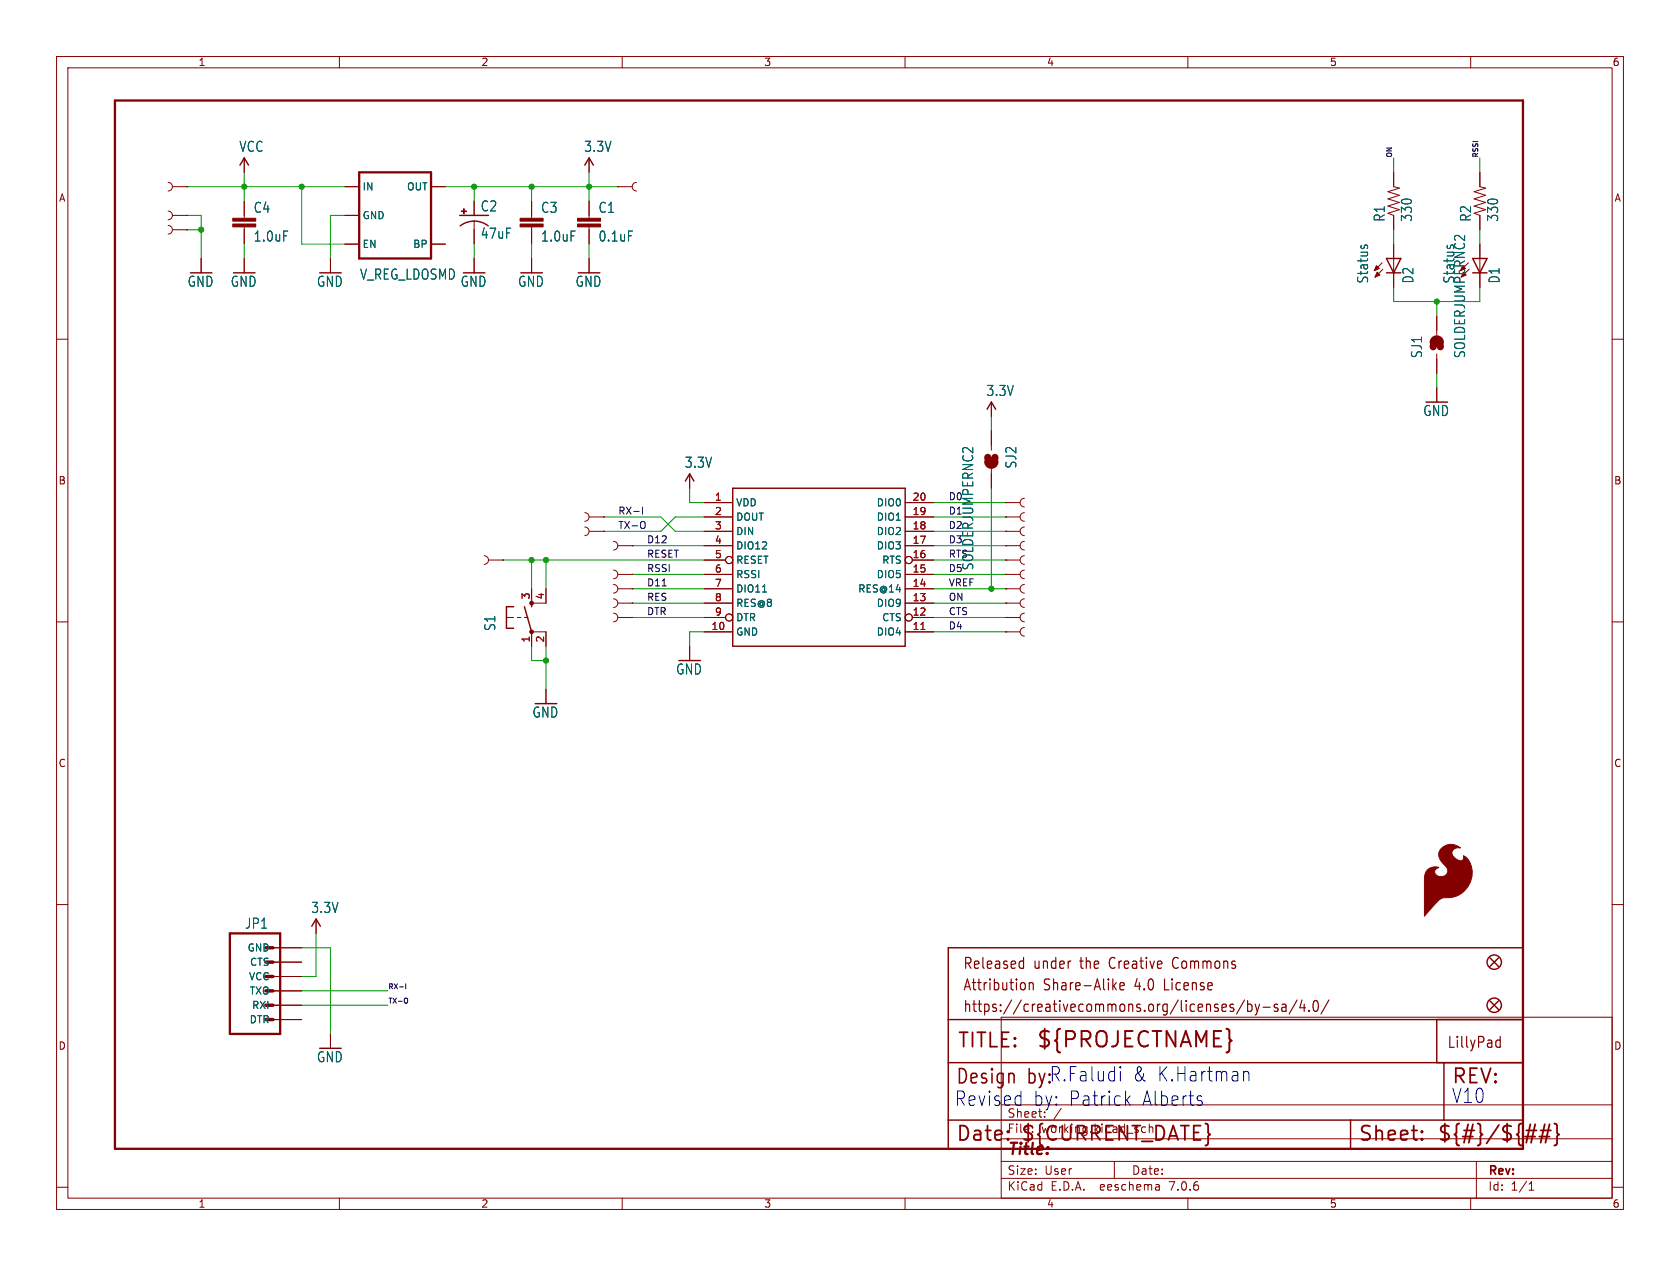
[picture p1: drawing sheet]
<svg xmlns="http://www.w3.org/2000/svg" width="297mm" height="224mm" viewBox="0 0 297 224" stroke-linecap="round" stroke-linejoin="round" font-family="sans-serif">
<g fill="none" stroke="#840000" stroke-width=".18">
<path d="M10 10h277v203.9h-277zM12 12h273v199.9h-273zM60 10v2M110 10v2M160 10v2M210 10v2M260 10v2M29.7 32.3a.76 .76 0 0 1 .8 .7 .76 .76 0 0 1-.8 .8M29.7 37.3a.76 .76 0 0 1 .8 .8 .76 .76 0 0 1-.8 .8M29.7 39.9a.76 .76 0 0 1 .8 .7 .76 .76 0 0 1-.8 .8M30.5 33h2.5M30.5 38.1h2.5"/>
<path d="M33 33h.1M33 38.1h.1M43.2 27.9v2.6M43.2 35.6v3M61 33h2.5M61 38.1h2.5M76.2 33h2.5M83.8 35.6v2.5M83.8 39.1v4.1M94 35.6v3M104.1 27.9v2.6M104.1 35.6v3"/>
<path d="M109.2 33h.1M109.2 33h2.6M112.5 32.3a.76 .76 0 0 0-.7 .7 .76 .76 0 0 0 .7 .8M246.4 30.5v2.5l1 .3-2 .6 2 .6-2 .7 2 .6-2 .6 2 .7-2 .6 1 .4v2.5M261.6 30.5v2.5l1 .3-2 .6 2 .6-2 .7 2 .6-2 .6 2 .7-2 .6 1 .4v2.5M10 60h2M30.5 40.6h2.5M33 40.6h.1M35.6 45.7v2.6M43.2 40.1v3.1M43.2 45.7v2.6M58.4 45.7v2.6"/>
<path d="M61 43.2h2.5M76.2 43.2h2.5M83.8 45.7v2.6M94 40.1v3.1M94 45.7v2.6M104.1 40.1v3.1M104.1 45.7v2.6M244.3 46.5l-1.3 1.4M244.5 47.6l-1.4 1.4M246.4 43.2v7.6M254 55.9v3.4M261.6 43.2v7.6"/>
<path d="M285 60h2M175.3 71.1v2.6M175.3 76.2v3.4M254 62.6v3.4M254 68.6v2.5M85.6 98.3a.76 .76 0 0 1 .8 .8 .76 .76 0 0 1-.8 .7M86.4 99.1h2.5M88.9 99.1h.1M103.4 93.2a.76 .76 0 0 1 .7 .8 .76 .76 0 0 1-.7 .7M103.4 90.7a.76 .76 0 0 1 .7 .7 .76 .76 0 0 1-.7 .8M104.1 94h2.6M104.1 91.4h2.6"/>
<path d="M106.7 94h.1M106.7 91.4h.1M108.5 95.8a.76 .76 0 0 1 .7 .7 .76 .76 0 0 1-.7 .8M109.2 96.5h2.6M111.8 96.5h.1M121.9 83.8v2.6M124.5 99.1h3.8M124.5 94h5M124.5 91.4h5M124.5 88.9h5M124.5 96.5h5M160 94h5.1"/>
<path d="M160 91.4h5.1M160 88.9h5.1M160 96.5h5.1M161.3 99.1h3.8M175.3 82.9v3.5M177.8 99.1h.1M177.8 88.9h.1M177.8 96.5h.1M177.8 91.4h.1M177.8 94h.1M177.8 99.1h2.5M177.8 94h2.5"/>
<path d="M177.8 91.4h2.5M177.8 88.9h2.5M177.8 96.5h2.5M181.1 98.3a.76 .76 0 0 0-.8 .8 .76 .76 0 0 0 .8 .7M181.1 88.1a.76 .76 0 0 0-.8 .8 .76 .76 0 0 0 .8 .8M181.1 95.8a.76 .76 0 0 0-.8 .7 .76 .76 0 0 0 .8 .8M181.1 90.7a.76 .76 0 0 0-.8 .7 .76 .76 0 0 0 .8 .8M181.1 93.2a.76 .76 0 0 0-.8 .8 .76 .76 0 0 0 .8 .7M10 110h2M89.5 109.2h1.3M91.4 109.2h.7M92.7 109.2h.6"/>
<path d="M94 104.1v2.6h2.5v-2.6M94 114.3v-2.5h2.5v2.5M108.5 105.9a.76 .76 0 0 1 .7 .8 .76 .76 0 0 1-.7 .7M108.5 103.4a.76 .76 0 0 1 .7 .7 .76 .76 0 0 1-.7 .8M108.5 100.8a.76 .76 0 0 1 .7 .8 .76 .76 0 0 1-.7 .8M108.5 108.5a.76 .76 0 0 1 .7 .7 .76 .76 0 0 1-.7 .8M109.2 106.7h2.6M109.2 109.2h2.6M109.2 104.1h2.6M109.2 101.6h2.6M111.8 106.7h.1M111.8 104.1h.1"/>
<path d="M111.8 101.6h.1M111.8 109.2h.1M121.9 114.3v2.5M124.5 106.7h5M124.5 111.8h5M124.5 109.2h3.8M124.5 104.1h5M124.5 101.6h5M160 106.7h5.1M160 111.8h5.1M160 104.1h5.1M160 101.6h5.1"/>
<path d="M161.3 109.2h3.8M177.8 111.8h.1M177.8 109.2h.1M177.8 106.7h.1M177.8 104.1h.1M177.8 101.6h.1M177.8 106.7h2.5M177.8 111.8h2.5M177.8 109.2h2.5M177.8 104.1h2.5M177.8 101.6h2.5M181.1 111a.76 .76 0 0 0-.8 .8 .76 .76 0 0 0 .8 .7"/>
<path d="M181.1 108.5a.76 .76 0 0 0-.8 .7 .76 .76 0 0 0 .8 .8M181.1 105.9a.76 .76 0 0 0-.8 .8 .76 .76 0 0 0 .8 .7M181.1 103.4a.76 .76 0 0 0-.8 .7 .76 .76 0 0 0 .8 .8M181.1 100.8a.76 .76 0 0 0-.8 .8 .76 .76 0 0 0 .8 .8M285 110h2M96.5 121.9v2.6M10 160h2M285 160h2M48.3 177.8h5M48.3 175.3h5M48.3 172.7h5M48.3 170.2h5"/>
<path d="M48.3 167.6h5M55.9 162.6v2.5M177 179.9h108v32h-108zM48.3 180.3h5M58.4 182.9v2.5M177 195.4h108M187.6 196l-1.3 2M10 210h2M60 211.9v2M110 211.9v2M160 211.9v2M177 208.4h108"/>
<path d="M177 205.4h108M177 201.4h108M197 205.4v3M204.9 209.6l.1 .9M205 210.4l-.2 .1M205 209.9h-.2M210 211.9v2M260 211.9v2M261 205.4v6.5M270.3 210.5h.9M270.3 209.4l.4-.4v1.5M285 210h2"/>
<circle cx="128.9" cy="99.1" r=".63"/>
<circle cx="160.7" cy="99.1" r=".63"/>
<circle cx="128.9" cy="109.2" r=".63"/>
<circle cx="160.7" cy="109.2" r=".63"/>
</g>
<path d="M20.3 17.8h248.9v185.4h-248.9zM63.5 30.5h12.7v15.2h-12.7zM40.6 165.1h8.9v17.8h-8.9z" fill="none" stroke="#840000" stroke-width=".41"/>
<path d="M47 177.8h1.3M47 175.3h1.3M47 172.7h1.3M47 170.2h1.3M47 167.6h1.3M47 180.3h1.3" fill="none" stroke="#840000" stroke-width=".61"/>
<g fill="#840000" stroke="#840000" stroke-width=".18">
<path d="M91.9 39.6h4.1v.5h-4.1z"/>
<path d="M91.9 38.6h4.1v.5h-4.1z"/>
<path d="M81.6 37.3h.9v.1h-.9z"/>
<path d="M81.9 36.9h.2v.9h-.2z"/>
<path d="M254.8 150.1a2.45 2.45 0 0 1 3.4-.1 1.05 1.05 0 0 0-1.4 .6 1.05 1.05 0 0 0 .6 1.3 .75 .75 0 0 0 1.3-.1v-.4a3.8 3.8 0 0 1 .9 5.3 4.3 4.3 0 0 1-4.4 2.1 4.8 4.8 0 0 0-2.2 1.9l-1.2 1.3v-6.4a1.93 1.93 0 0 1 2.6-2.2 .81 .81 0 0 0-.8 .9 .81 .81 0 0 0 1 .7 1.09 1.09 0 0 0 1.3-.5 1.09 1.09 0 0 0-.4-1.4 2.08 2.08 0 0 1-.7-3z"/>
<path d="M102.1 39.6h4.1v.5h-4.1z"/>
<path d="M102.1 38.6h4.1v.5h-4.1z"/>
<path d="M41.1 39.6h4.1v.5h-4.1z"/>
<path d="M41.1 38.6h4.1v.5h-4.1z"/>
<path d="M243.3 47l.5 .5-.8 .4z"/>
<path d="M243.5 48.1l.5 .5-.9 .4z"/>
<circle cx="94" cy="111.8" r=".33"/>
<circle cx="94" cy="106.7" r=".33"/>
</g>
<g fill="none" stroke="#840000" stroke-width=".25">
<path d="M42.4 29.2l.8-1.3 .7 1.3M81.3 38.1h5.1M81.4 40a4.1 4.1 0 0 1 4.9 0M103.4 29.2l.7-1.3 .8 1.3M245.1 48.3h2.5M245.1 45.7h2.5l-1.2 2.6zM260.3 48.3h2.6M260.3 45.7h2.6l-1.3 2.6zM174.5 72.4l.8-1.3 .7 1.3M121.2 85.1l.7-1.3 .8 1.3M129.5 86.4h30.5v27.9h-30.5zM90.8 107.3h-1.3v3.8h1.3"/>
<path d="M92.7 107.3l1.3 4.5M94 106.7v.6M55.1 163.8l.8-1.2 .7 1.2M167.6 167.6h101.6v35.6h-101.6zM263.4 169.4l1.5 1.5M263.4 177l1.5 1.6M264.9 169.4l-1.5 1.5M264.9 177l-1.5 1.6M167.6 188h101.6M167.6 180.3h101.6M167.6 198.1h101.6M238.8 198.1v5.1"/>
<path d="M254 180.3v7.7M255.3 188v10.1"/>
<circle cx="264.2" cy="170.2" r="1.27"/>
<circle cx="264.2" cy="177.8" r="1.27"/>
</g>
<path d="M253.4 61.3a.64 .64 0 0 1 .6-.6 .64 .64 0 0 1 .6 .6M253.4 60.6a.64 .64 0 0 1 .6-.7 .64 .64 0 0 1 .6 .7M174.6 80.9a.64 .64 0 0 0 .7 .6 .64 .64 0 0 0 .6-.6M174.6 81.7a.64 .64 0 0 0 .7 .6 .64 .64 0 0 0 .6-.6" fill="none" stroke="#840000" stroke-width="1.3"/>
<path d="M162.8 111.3h.7" fill="none" stroke="#a90000" stroke-width=".18"/>
<path d="M240.7 43.4l-.1 .1M241.2 43.5a.31 .31 0 0 1 .3-.2 .31 .31 0 0 1 .3 .2M255.9 43.4l-.1 .1M256.7 43.3l-.3 .2M134.8 104.7h.7" fill="none" stroke="#006464" stroke-width=".18"/>
<g fill="none" stroke="#840000" stroke-width=".21">
<path d="M180.5 170l.4 .1M180.9 169.3v2M180.9 171.2l-.4 .1M181.2 174v.9M182 173.8v1.3M182 174a.4 .4 0 0 1 .6-.1l.1 1.2M196.9 174.4l.5 .7M197.4 173.8l-.7 .7M198 174.4l.8-.1-.1-.4-.5-.1-.2 .3 .1 .9 .1 .1 .5-.1M220 176.9l-1.4 2.5M220.6 177v1.9M220.6 177.7l.4-.1 .3 .4v.5l-.1 .3-.2 .1-.4-.1"/>
<path d="M221.9 177.6l.4 1.3M222.3 178.9l-.2 .5-.2 .1M222.7 177.6l-.4 1.3M223.3 178.2h1.2M225.9 177.7l-.4-.1a.34 .34 0 0 0-.3 .3 .34 .34 0 0 0 .3 .4h.2a.34 .34 0 0 1 .3 .3 .34 .34 0 0 1-.3 .3l-.4-.1M226.7 177.7l.1-.1 .5 .1 .1 1.2M227.4 178.1l-.6 .1a.4 .4 0 0 0-.2 .3 .4 .4 0 0 0 .2 .4l.6-.1M229.3 176.9l-1.4 2.5M230.2 176.9l-.4 1.4h1M230.6 177.6v1.3M231.4 178.7v.2M232.4 177.1a.37 .37 0 0 1 .4-.1 .37 .37 0 0 1 .2 .3l.1 .9a.71 .71 0 0 1-.4 .7h-.2a1.44 1.44 0 0 1-.1-1.8z"/>
<path d="M234.9 176.9l-1.4 2.5M264.5 185.1l.3 .1h.4M265.2 183.3v1.9M265.2 184.1l-.4-.1-.3 .1"/>
</g>
<g fill="none" stroke="#840000" stroke-width=".32">
<path d="M269.8 199.9h1.8M271.4 198.9l-.7 3.2M272.4 199.9h1.8M273.1 198.9l-.7 3.2M273.9 198.9l-.7 3.2M274.8 198.7l.3 .2 .2 .2v1.2l.3 .4-.3 .3v1.2l-.2 .3-.3 .1M178.2 201.4l.1 .1-.1 .1M251.4 201.4l.1 .1-.1 .1M251.4 201.4l-.1 .1 .1 .1M251.4 200.1v.2M251.4 201.4v.2M251.4 200.1l.1 .1-.1 .1"/>
<path d="M251.4 200.1l-.1 .1 .1 .1M269.6 201h1.8M272.1 201h1.8"/>
</g>
<path d="M113.6 89.7v1.2M113.9 92.3a.88 .88 0 0 1 0 1.1M117.1 103.6h.7M71.7 174v.9M71.9 176.5l.2 .3-.1 .5-.1 .1" fill="none" stroke="#0f0f0f" stroke-width=".18"/>
<path d="M198.1 188.7v.2M198.1 189.5v1.7M198.1 188.7l-.1 .1 .1 .1M198.1 188.7l.1 .1-.1 .1M199.2 194.6l.6 .9M199.8 193.8l-.8 1M212.2 194.7a.44 .44 0 0 1 .4 .4 .44 .44 0 0 1-.4 .4M212.2 193.8l.3 .1M219.9 189.7a.53 .53 0 0 1 .8-.1l.1 1.6" fill="none" stroke="#0000c2" stroke-width=".18"/>
<g fill="none" stroke="#009600" stroke-width=".18">
<path d="M33 38.1h2.6v7.6M33 33h28M43.2 30.5v5.1M53.3 33v10.2h7.7M61 38.1h-2.6v7.6M78.7 33h30.5M83.8 33v2.6M94 33v2.6M104.1 30.5v5.1M246.4 27.9v2.6M261.6 27.9v2.6M33 40.6h2.6"/>
<path d="M43.2 43.2v2.5M83.8 43.2v2.5M94 43.2v2.5M104.1 43.2v2.5M246.4 40.6v2.6M246.4 50.8v2.5h15.2v-2.5M254 53.3v2.6M261.6 40.6v2.6M175.3 73.7v2.5M254 66v2.6M88.9 99.1h35.6M94 99.1v5"/>
<path d="M96.5 99.1v5M106.7 91.4h10.1l2.6 2.6h5.1M111.8 96.5h12.7M121.9 86.4v2.5h2.6M124.5 91.4h-5.1l-2.6 2.6h-10.1M165.1 99.1h12.7M165.1 96.5h12.7M165.1 91.4h12.7M165.1 88.9h12.7M165.1 94h12.7M175.3 86.4v17.7M94 114.3v2.5h2.5"/>
<path d="M96.5 114.3v7.6M111.8 101.6h12.7M111.8 104.1h12.7M111.8 106.7h12.7M111.8 109.2h12.7M124.5 111.8h-2.6v2.5M165.1 101.6h12.7M165.1 104.1h12.7M165.1 106.7h12.7M165.1 109.2h12.7M165.1 111.8h12.7M53.3 167.6h5.1v15.3"/>
<path d="M53.3 177.8h15.3M53.3 175.3h15.3M55.9 165.1v7.6h-2.6"/>
</g>
<g fill="#009600" stroke="#009600" stroke-width=".18">
<circle cx="96.5" cy="116.8" r=".46"/>
<circle cx="96.5" cy="99.1" r=".46"/>
<circle cx="94" cy="99.1" r=".46"/>
<circle cx="104.1" cy="33" r=".46"/>
<circle cx="83.8" cy="33" r=".46"/>
<circle cx="35.6" cy="40.6" r=".46"/>
<circle cx="53.3" cy="33" r=".46"/>
<circle cx="94" cy="33" r=".46"/>
<circle cx="43.2" cy="33" r=".46"/>
<circle cx="175.3" cy="104.1" r=".46"/>
<circle cx="254" cy="53.3" r=".46"/>
</g>
<text font-size="3.8" fill="#840000" x="183.1" y="185.7">${PROJECTNAME}</text>
<g font-size="3.5" fill="#840000">
<text x="169.2" y="185.7">TITLE:</text>
<text x="168.9" y="192.1">Design</text>
<text x="256.5" y="192.1">REV:</text>
<text x="168.9" y="202.2">Date:</text>
<text x="180.3" y="202.2">${CURRENT_DATE}</text>
<text x="240" y="202.2">Sheet:</text>
<text x="254" y="202.2">${#}/${##}</text>
</g>
<g font-size="3.5" fill="#0000c2">
<text x="200.1" y="191.5">&amp; K.Hartman</text>
<text x="168.7" y="195.8">Revised</text>
<text x="181.6" y="192.1">by:R.Faludi</text>
<text x="182.6" y="195.8">by: Patrick</text>
<text x="201.8" y="195.8">Alberts</text>
<text x="256.5" y="195.3">V10</text>
</g>
<text font-size="2.8" fill="#840000" x="178" y="204.8">Title:</text>
<g font-size="2.7" fill="#840000">
<text x="170.2" y="171.7">Released</text>
<text x="182.7" y="171.7">under</text>
<text x="191.1" y="171.7">the</text>
<text x="196.5" y="171.7">Creative</text>
<text x="208" y="171.7">Commons</text>
<text x="170.2" y="175.5">Attribution</text>
<text x="170.2" y="179.3">https://creativecommons.org/licenses/by-sa/4.0/</text>
<text x="184.5" y="175.5">Share-Alike</text>
<text x="200.8" y="175.5">4.0</text>
<text x="206.2" y="175.5">License</text>
<text x="255.8" y="185.6">LillyPad</text>
</g>
<g font-size="2.5" fill="#006464">
<text x="42.2" y="27.1">VCC</text>
<text x="103.2" y="27.1">3.3V</text>
<text x="44.8" y="37.9">C4</text>
<text x="84.9" y="37.6">C2</text>
<text x="95.6" y="37.9">C3</text>
<text x="105.7" y="37.9">C1</text>
<text x="245" y="39.3" transform="rotate(-90 245 39.3)">R1</text>
<text x="249.8" y="39.3" transform="rotate(-90 249.8 39.3)">330</text>
<text x="260.3" y="39.3" transform="rotate(-90 260.3 39.3)">R2</text>
<text x="265.1" y="39.3" transform="rotate(-90 265.1 39.3)">330</text>
<text x="44.8" y="42.9">1.0uF</text>
<text x="84.9" y="42.4">47uF</text>
<text x="95.6" y="42.9">1.0uF</text>
<text x="105.7" y="42.9">0.1uF</text>
<text x="33.1" y="50.9">GND</text>
<text x="40.7" y="50.9">GND</text>
<text x="55.9" y="50.9">GND</text>
<text x="63.6" y="49.7">V_REG_LDOSMD</text>
<text x="81.3" y="50.9">GND</text>
<text x="91.5" y="50.9">GND</text>
<text x="101.7" y="50.9">GND</text>
<text x="242.1" y="50.2" transform="rotate(-90 242.1 50.2)">Status</text>
<text x="250.1" y="50.2" transform="rotate(-90 250.1 50.2)">D2</text>
<text x="257.3" y="50.2" transform="rotate(-90 257.3 50.2)">Status</text>
<text x="265.3" y="50.2" transform="rotate(-90 265.3 50.2)">D1</text>
<text x="251.6" y="63.4" transform="rotate(-90 251.6 63.4)">SJ1</text>
<text x="259.2" y="63.4" transform="rotate(-90 259.2 63.4)">SOLDERJUMPERNC2</text>
<text x="174.3" y="70.2">3.3V</text>
<text x="251.5" y="73.8">GND</text>
<text x="121" y="82.9">3.3V</text>
<text x="179.9" y="83" transform="rotate(-90 179.9 83)">SJ2</text>
<text x="172.3" y="101" transform="rotate(-90 172.3 101)">SOLDERJUMPERNC2</text>
<text x="87.8" y="111.7" transform="rotate(-90 87.8 111.7)">S1</text>
<text x="119.4" y="119.5">GND</text>
<text x="94" y="127.1">GND</text>
<text x="54.9" y="161.7">3.3V</text>
<text x="43.2" y="164.5">JP1</text>
<text x="55.9" y="188.1">GND</text>
</g>
<g font-size="2.1" fill="#840000">
<text x="178" y="197.9">Sheet:</text>
<text x="178" y="200.6">File:</text>
<text x="184.1" y="200.6">working.kicad_sch</text>
<text x="178" y="208">Size:</text>
<text x="184.7" y="208">User</text>
<text x="200" y="208">Date:</text>
<text x="263" y="208.2">Rev:</text>
<text x="178" y="210.8">KiCad</text>
<text x="185.7" y="210.8">E.D.A.</text>
<text x="194.6" y="210.8">eeschema</text>
<text x="207" y="210.8">7.0.6</text>
<text x="263" y="210.8">Id:</text>
<text x="267.1" y="210.8">1/1</text>
</g>
<g font-size="1.8" fill="#840000">
<text x="35" y="11.9">1</text>
<text x="85" y="11.9">2</text>
<text x="135" y="11.9">3</text>
<text x="185" y="11.9">4</text>
<text x="235" y="11.9">5</text>
<text x="285" y="11.9">6</text>
<text x="10.3" y="35.9">A</text>
<text x="285.3" y="35.9">A</text>
<text x="10.3" y="85.9">B</text>
<text x="285.3" y="85.9">B</text>
<text x="10.3" y="135.9">C</text>
<text x="285.3" y="135.9">C</text>
<text x="10.3" y="185.9">D</text>
<text x="285.3" y="185.9">D</text>
<text x="35" y="213.8">1</text>
<text x="85" y="213.8">2</text>
<text x="135" y="213.8">3</text>
<text x="185" y="213.8">4</text>
<text x="235" y="213.8">5</text>
<text x="285" y="213.8">6</text>
</g>
<g font-size="1.8" fill="#006464">
<text x="64" y="33.9">IN</text>
<text x="71.9" y="33.9">OUT</text>
<text x="64" y="39">GND</text>
<text x="64" y="44">EN</text>
<text x="72.9" y="44">BP</text>
<text x="130" y="89.8">VDD</text>
<text x="154.9" y="89.8">DIO0</text>
<text x="130" y="92.3">DOUT</text>
<text x="130" y="94.8">DIN</text>
<text x="154.9" y="94.8">DIO2</text>
<text x="154.9" y="92.3">DIO1</text>
<text x="130" y="97.4">DIO12</text>
<text x="130" y="99.9">RESET</text>
<text x="154.9" y="97.4">DIO3</text>
<text x="155.9" y="99.9">RTS</text>
<text x="130" y="102.5">RSSI</text>
<text x="130" y="105">DIO11</text>
<text x="130" y="107.5">RES@8</text>
<text x="151.6" y="105">RES@14</text>
<text x="154.9" y="107.5">DIO9</text>
<text x="154.9" y="102.5">DIO5</text>
<text x="130" y="112.6">GND</text>
<text x="130" y="110.1">DTR</text>
<text x="154.9" y="112.6">DIO4</text>
<text x="155.9" y="110.1">CTS</text>
<text x="43.7" y="168.5">GND</text>
<text x="43.9" y="173.6">VCC</text>
<text x="44.1" y="171">CTS</text>
<text x="44" y="176.1">TXO</text>
<text x="44.5" y="178.7">RXI</text>
<text x="44" y="181.2">DTR</text>
</g>
<g font-size="1.8" fill="#a90000">
<text x="126.3" y="88.6">1</text>
<text x="161.2" y="88.6">20</text>
<text x="126.3" y="91.2">2</text>
<text x="126.3" y="93.7">3</text>
<text x="161.2" y="93.7">18</text>
<text x="161.2" y="91.2">19</text>
<text x="126.3" y="96.3">4</text>
<text x="126.3" y="98.8">5</text>
<text x="126.3" y="101.3">6</text>
<text x="161.2" y="101.3">15</text>
<text x="161.2" y="98.8">16</text>
<text x="161.2" y="96.3">17</text>
<text x="93.7" y="106.1" transform="rotate(-90 93.7 106.1)">3</text>
<text x="96.3" y="106.1" transform="rotate(-90 96.3 106.1)">4</text>
<text x="126.3" y="103.9">7</text>
<text x="126.3" y="106.4">8</text>
<text x="161.2" y="106.4">13</text>
<text x="161.2" y="103.9">14</text>
<text x="93.7" y="113.7" transform="rotate(-90 93.7 113.7)">1</text>
<text x="96.3" y="113.7" transform="rotate(-90 96.3 113.7)">2</text>
<text x="125.7" y="111.5">10</text>
<text x="126.3" y="109">9</text>
<text x="161.2" y="111.5">11</text>
<text x="161.2" y="109">12</text>
</g>
<g font-size="1.7" fill="#006464">
<text x="167.6" y="88.6">D0</text>
<text x="167.6" y="93.6">D2</text>
<text x="167.6" y="96.2">D3</text>
<text x="167.6" y="101.3">D5</text>
<text x="167.6" y="98.7">RTS</text>
</g>
<g font-size="1.7" fill="#0f0f0f">
<text x="109.2" y="93.6">TX-O</text>
<text x="109.2" y="91.1">RX-I</text>
<text x="167.6" y="91.1">D1</text>
<text x="114.3" y="101.3">RSSI</text>
<text x="114.3" y="96.2">D12</text>
<text x="114.3" y="98.7">RESET</text>
<text x="114.3" y="106.3">RES</text>
<text x="114.3" y="103.8">D11</text>
<text x="167.6" y="106.3">ON</text>
<text x="167.6" y="103.8">VREF</text>
<text x="114.3" y="108.9">DTR</text>
<text x="167.6" y="108.9">CTS</text>
<text x="167.6" y="111.4">D4</text>
</g>
<g font-size="1.2" fill="#0f0f0f">
<text x="246.1" y="27.9" transform="rotate(-90 246.1 27.9)">ON</text>
<text x="261.4" y="27.9" transform="rotate(-90 261.4 27.9)">RSSI</text>
<text x="68.6" y="177.6">TX-O</text>
<text x="68.6" y="175">RX-I</text>
</g>
</svg>
